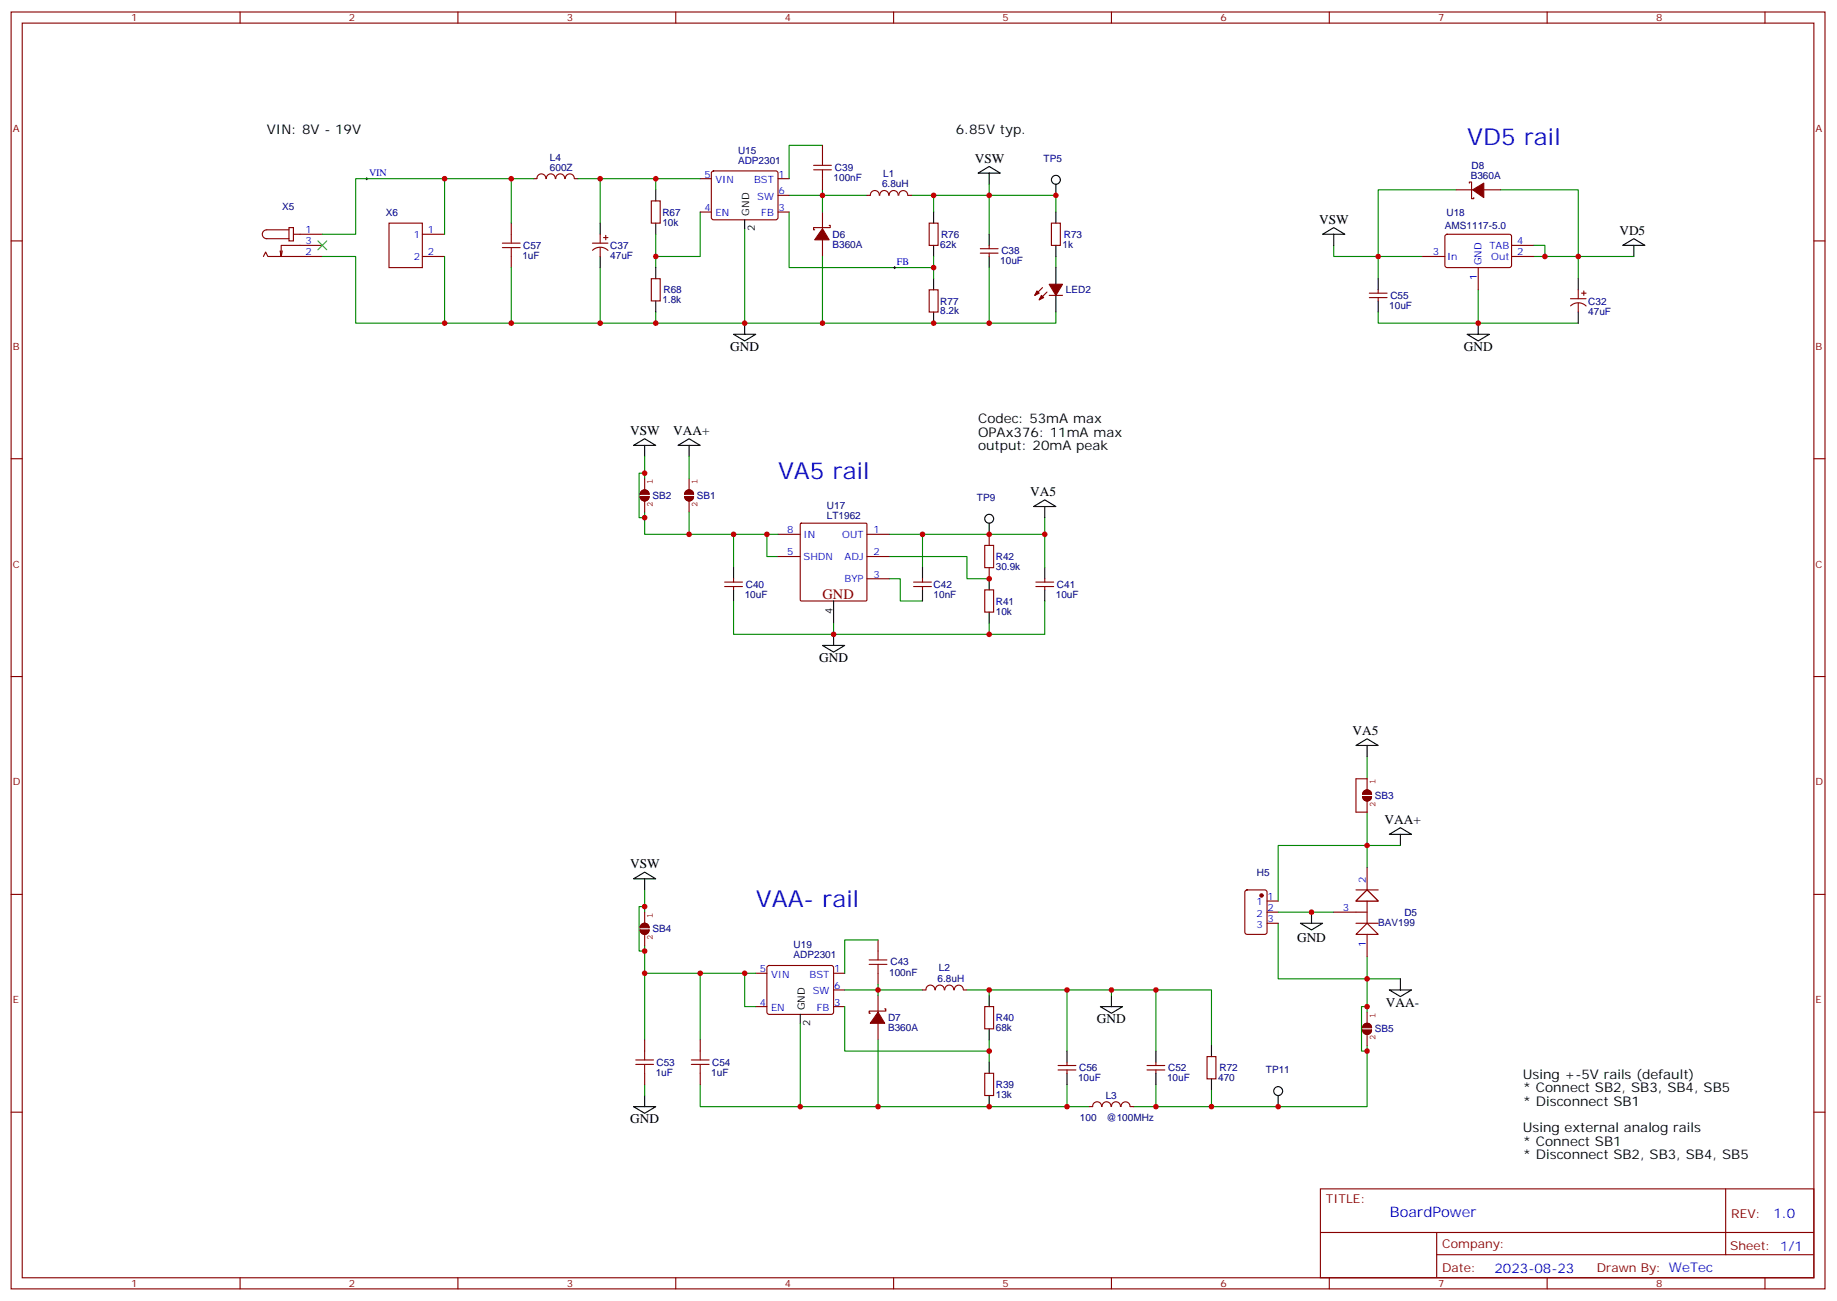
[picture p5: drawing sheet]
<svg xmlns="http://www.w3.org/2000/svg" width="583mm" height="413mm" viewBox="0 0 583 413" stroke-linecap="round" stroke-linejoin="round" font-family="sans-serif">
<g fill="none" stroke="#870000" stroke-width=".35">
<path d="M3.5 3.8h575.8v405.4h-575.8zM7.1 7.3h568.6v398.3h-568.6zM76.2 3.8v3.5M145.3 3.8v3.5M214.5 3.8v3.5M283.6 3.8v3.5M352.8 3.8v3.5M421.9 3.8v3.5M491.1 3.8v3.5M560.2 3.8v3.5M222.2 56.7h3.6M226 54.5l.5-.2h19.7l.5 .2 .2 .5v14.3l-.7 .5-20-.1-.4-.6v-14.1z"/>
<path d="M246.9 56.7h3.6M261.1 46.1v3.6M261.1 56.7v3.6M3.5 76.5h3.6M89.6 79.7l-.3 1.7M91.7 72.2h1.4v4.3h-1.4zM91.7 73h-7a1.41 1.41 0 0 0-1.4 1.4 1.41 1.41 0 0 0 1.4 1.4h7M93.1 74.4h9.2M102.3 77.9h-13v3.5l-.4-1.7M123.5 70.8h10.6v14.1h-10.6zM134.1 74.4h7M206.7 63.8h2.8v7h-2.8z"/>
<path d="M222.2 67.3h3.6M246.9 67.3h3.6M246.9 62h3.6M261.1 67.3v5.3M261.1 76.1v5.3M263.2 71.5h.3v.7h-5.3v.8h.4M275.2 62h1M276.3 62a1.41 1.41 0 0 1 1.4-1.5 1.41 1.41 0 0 1 1.4 1.5M279.3 62a1.41 1.41 0 0 1 1.4-1.5 1.41 1.41 0 0 1 1.4 1.5M282.2 62a1.41 1.41 0 0 1 1.5-1.5 1.41 1.41 0 0 1 1.4 1.5M285.3 62a1.41 1.41 0 0 1 1.4-1.5 1.41 1.41 0 0 1 1.4 1.5M288.2 62h1.1"/>
<path d="M294.9 70.8h2.8v7.1h-2.8zM311.1 79h5.7M314 77.9v1.1M575.7 76.5h3.6M83.6 81.4l.7-1.4 .7 1.4h17.3M134.1 81.4h7M206.7 88.5h2.8v7h-2.8zM294.9 92h2.8v7.1h-2.8zM311.1 80.4h5.7M314 80.4v1M3.5 145.6h3.6M575.7 145.6h3.6"/>
<path d="M246.9 169.6h7.1M246.9 176.7h7.1M254.1 166.3l.3-.2h20.4l.3 .2 .1 24.1-.2 .3-20.6 .1-.4-.2zM275.2 169.6h7M275.2 176.7h7M314 169.6v3.5M230 184.8h5.7M230 186.2h5.7M232.8 183.7v1.1M232.8 186.2v1.1M275.2 183.7h7M290 184.8h5.6"/>
<path d="M290 186.2h5.6M292.8 183.7v1.1M292.8 186.2v1.1M312.6 187.3h2.8v7h-2.8zM314 180.2v3.5M328.8 184.8h5.6M328.8 186.2h5.6M331.6 183.7v1.1M331.6 186.2v1.1M3.5 214.8h3.6M575.7 214.8h3.6M3.5 283.9h3.6"/>
<path d="M278.7 298.4v3.5M395.3 282.7l.5-.2h5.7l.6 .4 .1 13-.5 .7h-5.9l-.6-.4-.1-13zM402.2 286h3.5M402.2 289.6h3.5M402.2 293.1h3.5M575.7 283.9h3.6M239.9 309h3.5M239.9 319.5h3.5M243.7 306.7l.4-.2h19.8l.5 .2 .2 .5-.1 14.4-.6 .4-20.1-.1-.4-.6v-14.1zM264.6 309h3.5M264.6 319.5h3.5M264.6 314.3h3.5"/>
<path d="M278.7 309v3.5M278.7 316v5.3M292.8 314.3h1.1M293.9 314.2a1.41 1.41 0 0 1 1.4-1.5 1.41 1.41 0 0 1 1.4 1.5M296.9 314.2a1.41 1.41 0 0 1 1.4-1.5 1.41 1.41 0 0 1 1.4 1.5M299.9 314.2a1.41 1.41 0 0 1 1.4-1.5 1.41 1.41 0 0 1 1.4 1.5M302.9 314.2a1.41 1.41 0 0 1 1.4-1.5 1.41 1.41 0 0 1 1.4 1.5M305.9 314.3h1M312.6 319.5h2.8v7.1h-2.8zM204.6 330.1v3.6M222.2 330.1v3.6M278.7 324.8v5.3"/>
<path d="M280.8 320.3h.4v.7h-5.3v.7h.3M335.8 339.7h5.7M335.8 338.2h5.7M338.7 337.2v1M338.7 339.7v1M364.1 339.7h5.6M364.1 338.2h5.6M366.9 337.2v1M366.9 339.7v1M3.5 353.1h3.6M204.6 340.7v3.5M222.2 340.7v3.5"/>
<path d="M312.6 340.7h2.8v7.1h-2.8zM575.7 353.1h3.6M419.1 377.4h156.6v28.2h-156.6zM547.7 377.4v20.9M419.1 391.2h156.5M456 398.3h119.6M456 391.2v14.2M76.2 405.6v3.6M145.3 405.6v3.6M214.5 405.6v3.6M283.6 405.6v3.6M352.8 405.6v3.6"/>
<path d="M421.9 405.6v3.6M491.1 405.6v3.6M560.2 405.6v3.6"/>
</g>
<g fill="none" stroke="#008700" stroke-width=".35">
<path d="M162.3 56.7h-49.4v17.7h-10.6M190.5 56.7v14.1M208.1 56.7v3.6M261.1 46.1h-10.6v10.6M208.1 74.4v10.5M222.2 67.3v14.1h-14.1M236.4 72.6v30M250.5 67.3v17.6h45.8M250.5 62h24.7M261.1 60.3v7M289.3 62h24.7v12.4M296.3 62v5.3"/>
<path d="M102.3 81.4h10.6v21.2h28.2M141.1 81.4v21.2M190.5 84.9v17.7M208.1 99.1v3.5M261.1 81.4v21.2M296.3 81.4v7.1M335.1 99.1v3.5h-194M218.7 144.9v7.1M218.7 162.6v7M232.8 169.6v10.6M243.4 169.6v7.1h3.5M282.2 176.7h24.7v7h7.1"/>
<path d="M282.2 169.6h49.4M292.8 169.6v10.6M331.6 164.3v15.9M232.8 190.8v10.6h98.8v-10.6M282.2 183.7h3.6v7.1h7M433.9 240.2v7M433.9 257.8v10.6h10.6M433.9 275.4v-7h-28.2v17.6M278.7 298.4h-10.6v10.6M405.7 293.1v17.6h38.8M405.7 289.6h10.6M204.6 309v21.1"/>
<path d="M222.2 309v21.1M268.1 319.5v14.2h45.9M268.1 314.3h24.7M278.7 312.5v3.5M306.9 314.3h60v19.4M314 314.3v1.7M338.7 314.3v19.4M352.8 314.3v1.7M433.9 303.7v17.6M254 324.8v26.5M278.7 330.1v21.2M314 330.1v7.1"/>
<path d="M433.9 331.9v19.4h-74.1M204.6 344.2v3.6M222.2 344.2v7.1h123.5M338.7 344.2v7.1M366.9 344.2v7.1"/>
</g>
<g fill="none" stroke="#000" stroke-width=".35">
<path d="M208.1 60.3v3.5M208.1 70.8v3.6M236.4 69.8v2.8M296.3 67.3v3.5M296.3 77.9v3.5M314 74.4v3.5M208.1 84.9v3.6M208.1 95.5v3.6M296.3 88.5v3.5M296.3 99.1v3.5M314 81.4v3.5M232.8 106.1h7.1l-3.5 2.1z"/>
<path d="M236.4 102.6v3.5M215.2 141.4l3.5-2.1 3.5 2.1zM218.7 141.4v3.5M232.8 180.2v3.5M232.8 187.3v3.5M264.6 190.8v7M292.8 180.2v3.5M292.8 187.3v3.5M314 183.7v3.6M314 194.3v3.5M331.6 180.2v3.5M331.6 187.3v3.5"/>
<path d="M261.1 204.9h7l-3.5 2.1zM264.6 201.4v3.5M441 264.9l3.5-2.2 3.5 2.2zM444.5 264.9v3.5M412.7 293.1h7.1l-3.5 2.1zM416.3 289.6v3.5M314 316v3.5M349.2 319.5h7.1l-3.5 2.2zM352.8 316v3.5M441 314.3h7l-3.5 2.1zM444.5 310.7v3.6M254 322v2.8"/>
<path d="M314 326.6v3.5M314 337.2v3.5M338.7 333.7v3.5M366.9 333.7v3.5M201.1 351.3h7l-3.5 2.1zM204.6 347.8v3.5M314 347.8v3.5M338.7 340.7v3.5M366.9 340.7v3.5"/>
</g>
<g fill="none" stroke="#a10000" stroke-width=".35">
<path d="M258.2 53.9h5.7M258.2 52.5h5.7M261.1 49.7v2.8M261.1 53.9v2.8M312.6 173.1h2.8v7.1h-2.8zM275.9 306.1h5.6M275.9 304.7h5.6M278.7 301.9v2.8M278.7 306.1v2.9M201.8 336.5h5.6M201.8 337.9h5.6M204.6 333.7v2.8"/>
<path d="M204.6 337.9v2.8M219.4 336.5h5.7M219.4 337.9h5.7M222.2 333.7v2.8M222.2 337.9v2.8"/>
</g>
<g fill="#850000" stroke="#850000" stroke-width=".35">
<path d="M217.9 155.8a1.41 1.41 0 0 1 1.5-.1 1.41 1.41 0 0 1 .7 1.2h-2.8z"/>
<path d="M217.3 157.6h2.8a1.41 1.41 0 0 1-1.4 1.4 1.41 1.41 0 0 1-1.4-1.4z"/>
</g>
<path d="M217.3 157.6h2.8a1.41 1.41 0 0 1-1.4 1.4 1.41 1.41 0 0 1-1.4-1.4zM217.9 155.8a1.41 1.41 0 0 1 1.5-.1 1.41 1.41 0 0 1 .7 1.2h-2.8zM218.7 152v3.5M218.7 159v3.6" fill="none" stroke="#850000" stroke-width=".35"/>
<g fill="#870000" stroke="#870000" stroke-width=".35">
<path d="M261.1 72.6l2.1 3.5h-4.6z"/>
<path d="M278.7 321.3l2.1 3.5h-4.6z"/>
<circle cx="400.4" cy="284.3" r=".53"/>
</g>
<path d="M116.1 56.7h.7M116.4 56.4v.7" fill="none" stroke="#000" stroke-width=".32"/>
<circle cx="314" cy="164.7" r="1.41" fill="#fff" stroke="#000" stroke-width=".35"/>
<path d="M314 166.1v3.5" fill="none" stroke="#000" stroke-width=".35"/>
<circle cx="335.1" cy="57.1" r="1.41" fill="#fff" stroke="#000" stroke-width=".35"/>
<g fill="none" stroke="#000" stroke-width=".35">
<path d="M310.4 55l3.6-2.2 3.5 2.2zM314 55v3.5M335.1 58.5v3.5M335.1 67.3v3.5M335.1 77.9v3.5M419.8 74.4l3.5-2.2 3.6 2.2zM423.3 74.4v3.5M515.1 77.9l3.5-2.1 3.5 2.1zM518.6 77.9v3.5M335.1 84.9v5.3M335.1 93.8v5.3M437.4 88.5v3.5"/>
<path d="M437.4 95.5v3.6M465.7 106.1h7l-3.5 2.1zM469.2 102.6v3.5M201.1 141.4l3.5-2.1 3.5 2.1zM204.6 141.4v3.5M328.1 160.8l3.5-2.1 3.5 2.1zM331.6 160.8v3.5M430.4 236.6l3.5-2.1 3.5 2.1zM433.9 236.6v3.6M201.1 279l3.5-2.1 3.5 2.1zM204.6 279v3.5M384.5 331.9v3.5"/>
<path d="M384.5 342.5v3.5"/>
</g>
<g fill="none" stroke="#008700" stroke-width=".35">
<path d="M141.1 56.7v17.7M169.3 56.7h-7v14.1M183.4 56.7h38.8M314 58.5v3.5h21.1v5.3M462.1 60.3h-24.7v21.1h-14.1v-3.5M476.2 60.3h24.7v28.2M486.8 77.9h3.6v3.5M162.3 84.9v17.7M314 84.9v17.7M335.1 81.4v3.5M437.4 99.1v3.5h63.5M451.6 81.4h-14.2v7.1"/>
<path d="M469.2 92v10.6M486.8 81.4h31.8M264.6 197.8v3.6M314 197.8v3.6M204.6 282.5v7.1M416.3 289.6h7M204.6 300.1v8.9h35.3M236.4 309v10.5h3.5M366.9 314.3h17.6v17.6M384.5 346v5.3"/>
</g>
<g fill="#870000" stroke="#870000" stroke-width=".35">
<path d="M333 90.2h4.3l-2.2 3.6z"/>
<path d="M330.6 93.8l.7 .7-1.5 .7z"/>
<path d="M329.1 92.4l.7 .7-1.4 .7z"/>
<path d="M467.4 60.3l3.6-2.2v4.6z"/>
</g>
<g fill="none" stroke="#870000" stroke-width=".35">
<path d="M169.3 56.7h1.1M170.4 56.7a1.41 1.41 0 0 1 1.4-1.5 1.41 1.41 0 0 1 1.4 1.5M173.4 56.7a1.41 1.41 0 0 1 1.4-1.5 1.41 1.41 0 0 1 1.4 1.5M176.4 56.7a1.41 1.41 0 0 1 1.4-1.5 1.41 1.41 0 0 1 1.4 1.5M179.5 56.7a1.41 1.41 0 0 1 1.4-1.5 1.41 1.41 0 0 1 1.4 1.5M182.4 56.7h1M466.4 58.1v-.3h.7v5.3h.7v-.4M162.3 70.8v3.6M333.7 70.8h2.8v7.1h-2.8zM458.8 74.6l.5-.2h20l.5 .7-.1 9.4-.6 .4h-20.1l-.4-.7v-9.1zM462.1 60.3h5.3M471 60.3h5.2"/>
<path d="M479.8 77.9h7M162.3 81.4v3.5M330.9 91.3l-2.5 2.5M332.3 92.7l-2.5 2.5M333 93.8h4.3M434.6 94.5h5.7M434.6 93.1h5.7M437.4 92v1.1M437.4 94.5v1M451.6 81.4h7M469.2 84.9v7.1M479.8 81.4h7"/>
<path d="M383.1 335.4h2.8v7.1h-2.8zM345.7 351.3h1.1M346.8 351.3a1.41 1.41 0 0 1 1.4-1.5 1.41 1.41 0 0 1 1.4 1.5M349.8 351.3a1.41 1.41 0 0 1 1.4-1.5 1.41 1.41 0 0 1 1.4 1.5M352.8 351.3a1.41 1.41 0 0 1 1.4-1.5 1.41 1.41 0 0 1 1.4 1.5M355.8 351.3a1.41 1.41 0 0 1 1.5-1.5 1.41 1.41 0 0 1 1.4 1.5M358.8 351.3h1"/>
</g>
<path d="M100.9 76.5l2.8 2.8M103.7 76.5l-2.8 2.8" fill="none" stroke="#3c3" stroke-width=".35"/>
<path d="M159.5 77.2h5.6M159.5 78.6h5.6M162.3 74.4v2.8M162.3 78.6v2.8" fill="none" stroke="#a10000" stroke-width=".35"/>
<g fill="#fff" stroke="#870000" stroke-width=".35">
<path d="M430.4 296.6l3.5-3.5 3.5 3.5z"/>
<path d="M430.4 286l3.5-3.5 3.5 3.5z"/>
</g>
<g fill="none" stroke="#870000" stroke-width=".35">
<path d="M188 77.2h5M188.1 79.5a3.5 3.5 0 0 1 4.9 0M190.5 74.4v2.8M190.5 78.6v2.8M191.6 75.4h1.4M192.3 74.7v1.4M498.5 94.8h4.9M498.5 97.1a3.5 3.5 0 0 1 4.9 0M500.9 92v2.8M500.9 96.2v2.9M502 93.1h1.4M502.7 92.4v1.4"/>
<path d="M433.9 275.4v7.1M423.3 289.6h10.6M430.4 293.1h7M430.4 282.5h7M433.9 286v7.1M433.9 296.6v7.1"/>
</g>
<path d="M190.5 70.8v3.6M190.5 81.4v3.5M500.9 88.5v3.5M500.9 99.1v3.5" fill="none" stroke="#000" stroke-width=".35"/>
<path d="M283.6 84.9h.7M284 84.6v.7" fill="none" stroke="#000" stroke-width=".32"/>
<circle cx="405.7" cy="346.4" r="1.41" fill="#fff" stroke="#000" stroke-width=".35"/>
<path d="M405.7 347.8v3.5" fill="none" stroke="#000" stroke-width=".35"/>
<path d="M204.6 150.2h-1.8v14.1h1.8M204.6 144.9v7.1M204.6 162.6v7h42.3M204.6 287.8h-1.8v14.1h1.8M433.9 319.5h-1.7v14.2h1.7" fill="none" stroke="#008700" stroke-width=".35"/>
<g fill="#850000" stroke="#850000" stroke-width=".35">
<path d="M203.8 293.4a1.41 1.41 0 0 1 1.4-.2 1.41 1.41 0 0 1 .8 1.3h-2.8z"/>
<path d="M203.2 295.2h2.8a1.41 1.41 0 0 1-1.4 1.4 1.41 1.41 0 0 1-1.4-1.4z"/>
<path d="M432.8 325.4a1.41 1.41 0 0 1 1.6-.5 1.41 1.41 0 0 1 .9 1.3h-2.8z"/>
<path d="M432.5 327h2.8a1.41 1.41 0 0 1-1.4 1.4 1.41 1.41 0 0 1-1.4-1.4z"/>
<path d="M203.8 155.8a1.41 1.41 0 0 1 1.4-.1 1.41 1.41 0 0 1 .8 1.2h-2.8z"/>
<path d="M203.2 157.6h2.8a1.41 1.41 0 0 1-1.4 1.4 1.41 1.41 0 0 1-1.4-1.4z"/>
<path d="M432.8 251.3a1.41 1.41 0 0 1 1.6-.5 1.41 1.41 0 0 1 .9 1.4h-2.8z"/>
<path d="M432.5 252.9h2.8a1.41 1.41 0 0 1-1.4 1.4 1.41 1.41 0 0 1-1.4-1.4z"/>
</g>
<g fill="none" stroke="#850000" stroke-width=".35">
<path d="M203.2 157.6h2.8a1.41 1.41 0 0 1-1.4 1.4 1.41 1.41 0 0 1-1.4-1.4zM203.8 155.8a1.41 1.41 0 0 1 1.4-.1 1.41 1.41 0 0 1 .8 1.2h-2.8zM204.6 152v3.5M204.6 159v3.6M432.5 252.9h2.8a1.41 1.41 0 0 1-1.4 1.4 1.41 1.41 0 0 1-1.4-1.4zM432.8 251.3a1.41 1.41 0 0 1 1.6-.5 1.41 1.41 0 0 1 .9 1.4h-2.8zM433.9 247.2v3.6M433.9 254.3v3.5M203.2 295.2h2.8a1.41 1.41 0 0 1-1.4 1.4 1.41 1.41 0 0 1-1.4-1.4zM203.8 293.4a1.41 1.41 0 0 1 1.4-.2 1.41 1.41 0 0 1 .8 1.3h-2.8zM204.6 289.6v3.5M204.6 296.6v3.5"/>
<path d="M432.5 327h2.8a1.41 1.41 0 0 1-1.4 1.4 1.41 1.41 0 0 1-1.4-1.4zM432.8 325.4a1.41 1.41 0 0 1 1.6-.5 1.41 1.41 0 0 1 .9 1.3h-2.8zM433.9 321.3v3.5M433.9 328.4v3.5"/>
</g>
<path d="M430.4 247.2v10.6" fill="none" stroke="#900" stroke-width=".35"/>
<g fill="#c00">
<circle cx="314" cy="183.7" r=".88"/>
<circle cx="314" cy="169.6" r=".88"/>
<circle cx="243.4" cy="169.6" r=".88"/>
<circle cx="433.9" cy="310.7" r=".88"/>
<circle cx="190.5" cy="56.7" r=".88"/>
<circle cx="261.1" cy="62" r=".88"/>
<circle cx="208.1" cy="56.7" r=".88"/>
<circle cx="208.1" cy="81.4" r=".88"/>
<circle cx="232.8" cy="169.6" r=".88"/>
<circle cx="278.7" cy="314.3" r=".88"/>
<circle cx="296.3" cy="84.9" r=".88"/>
<circle cx="222.3" cy="309" r=".88"/>
<circle cx="314" cy="333.7" r=".88"/>
<circle cx="338.7" cy="314.3" r=".88"/>
<circle cx="314" cy="314.3" r=".88"/>
<circle cx="352.8" cy="314.3" r=".88"/>
<circle cx="204.6" cy="309" r=".88"/>
<circle cx="314" cy="351.3" r=".88"/>
<circle cx="278.7" cy="351.3" r=".88"/>
<circle cx="254" cy="351.3" r=".88"/>
<circle cx="338.7" cy="351.3" r=".88"/>
<circle cx="366.9" cy="351.3" r=".88"/>
<circle cx="236.4" cy="102.6" r=".88"/>
<circle cx="261.1" cy="102.6" r=".88"/>
<circle cx="190.5" cy="102.6" r=".88"/>
<circle cx="208.1" cy="102.6" r=".88"/>
<circle cx="296.3" cy="102.6" r=".88"/>
<circle cx="433.9" cy="268.4" r=".88"/>
<circle cx="384.5" cy="351.3" r=".88"/>
<circle cx="366.9" cy="314.3" r=".88"/>
<circle cx="314" cy="102.6" r=".88"/>
<circle cx="236.4" cy="309" r=".88"/>
<circle cx="469.2" cy="102.6" r=".88"/>
<circle cx="500.9" cy="81.4" r=".88"/>
<circle cx="437.4" cy="81.4" r=".88"/>
<circle cx="162.3" cy="102.6" r=".88"/>
<circle cx="296.3" cy="62" r=".88"/>
<circle cx="335.1" cy="62" r=".88"/>
<circle cx="314" cy="62" r=".88"/>
<circle cx="331.6" cy="169.6" r=".88"/>
<circle cx="292.8" cy="169.6" r=".88"/>
<circle cx="314" cy="201.4" r=".88"/>
<circle cx="264.6" cy="201.4" r=".88"/>
<circle cx="416.3" cy="289.6" r=".88"/>
<circle cx="141.1" cy="102.6" r=".88"/>
<circle cx="141.1" cy="56.7" r=".88"/>
<circle cx="162.3" cy="56.7" r=".88"/>
<circle cx="218.7" cy="169.6" r=".88"/>
<circle cx="490.4" cy="81.4" r=".88"/>
<circle cx="405.7" cy="351.3" r=".88"/>
<circle cx="204.6" cy="150.2" r=".88"/>
<circle cx="204.6" cy="164.3" r=".88"/>
<circle cx="433.9" cy="319.5" r=".88"/>
<circle cx="433.9" cy="333.7" r=".88"/>
<circle cx="204.6" cy="287.8" r=".88"/>
<circle cx="204.6" cy="301.9" r=".88"/>
</g>
<path d="M430.4 247.2h3.5M430.4 257.8h3.5" fill="none" stroke="#900" stroke-width=".35"/>
<g font-size="7.4" fill="#00f">
<text x="465.7" y="46.1">VD5 rail</text>
<text x="246.9" y="152">VA5 rail</text>
<text x="239.9" y="287.8">VAA- rail</text>
</g>
<text font-size="4.6" fill="#800" x="261.1" y="190.1">GND</text>
<text font-size="4.6" fill="#00f" x="441.2" y="386.4">BoardPower</text>
<g font-size="4.2">
<text x="84.7" y="42.6">VIN: 8V - 19V</text>
<text x="303.4" y="42.6">6.85V typ.</text>
<text x="309.4" y="51.7">VSW</text>
<text x="418.7" y="71.1">VSW</text>
<text x="514" y="74.5">VD5</text>
<text x="231.8" y="111.4">GND</text>
<text x="464.6" y="111.4">GND</text>
<text x="310.4" y="134.3">Codec: 53mA max</text>
<text x="200" y="138.1">VSW</text>
<text x="213.7" y="138.1">VAA+</text>
<text x="310.4" y="138.6">OPAx376: 11mA max</text>
<text x="310.4" y="142.8">output: 20mA peak</text>
<text x="327" y="157.4">VA5</text>
<text x="260" y="210.2">GND</text>
<text x="429.3" y="233.3">VA5</text>
<text x="439.5" y="261.6">VAA+</text>
<text x="200" y="275.7">VSW</text>
<text x="411.7" y="299.2">GND</text>
<text x="439.9" y="319.5">VAA-</text>
<text x="348.2" y="324.8">GND</text>
<text x="483.3" y="342.5">Using +-5V rails (default)</text>
<text x="483.3" y="346.7">* Connect SB2, SB3, SB4, SB5</text>
<text x="483.3" y="350.9">* Disconnect SB1</text>
<text x="200" y="356.6">GND</text>
<text x="483.3" y="359.4">Using external analog rails</text>
<text x="483.3" y="363.6">* Connect SB1</text>
<text x="483.3" y="367.9">* Disconnect SB2, SB3, SB4, SB5</text>
</g>
<g font-size="4.2" fill="#00f">
<text x="562.9" y="386.7">1.0</text>
<text x="474.4" y="404">2023-08-23</text>
</g>
<g font-size="3.9" fill="#800">
<text x="420.9" y="382">TITLE:</text>
<text x="549.5" y="386.7">REV:</text>
<text x="457.8" y="396.2">Company:</text>
<text x="549.1" y="396.8">Sheet: 1/1</text>
<text x="457.8" y="403.9">Date:</text>
<text x="506.8" y="403.9">Drawn By: WeTec</text>
</g>
<g font-size="3.2" fill="#800">
<text x="41.6" y="6.8">1</text>
<text x="110.8" y="6.8">2</text>
<text x="179.9" y="6.8">3</text>
<text x="249.1" y="6.8">4</text>
<text x="318.2" y="6.8">5</text>
<text x="387.3" y="6.8">6</text>
<text x="456.5" y="6.8">7</text>
<text x="525.6" y="6.8">8</text>
<text x="4.1" y="41.9">A</text>
<text x="576.3" y="41.9">A</text>
<text x="4.1" y="111.1">B</text>
<text x="576.3" y="111.1">B</text>
<text x="4.1" y="180.2">C</text>
<text x="576.3" y="180.2">C</text>
<text x="4.1" y="249.3">D</text>
<text x="576.3" y="249.3">D</text>
<text x="4.1" y="318.5">E</text>
<text x="576.3" y="318.5">E</text>
<text x="41.6" y="408.6">1</text>
<text x="110.8" y="408.6">2</text>
<text x="179.9" y="408.6">3</text>
<text x="249.1" y="408.6">4</text>
<text x="318.2" y="408.6">5</text>
<text x="387.3" y="408.6">6</text>
<text x="456.5" y="408.6">7</text>
<text x="525.6" y="408.6">8</text>
</g>
<g font-size="3.2" fill="#000080">
<text x="174.6" y="51">L4</text>
<text x="234.3" y="52">ADP2301</text>
<text x="234.3" y="48.8">U15</text>
<text x="331.3" y="51.4">TP5</text>
<text x="467.1" y="53.5">D8</text>
<text x="174.6" y="54.1">600Z</text>
<text x="264.6" y="57.5">100nF</text>
<text x="265" y="54.2">C39</text>
<text x="280" y="59.4">6.8uH</text>
<text x="280.4" y="56.1">L1</text>
<text x="466.8" y="56.7">B360A</text>
<text x="89.6" y="66.6">X5</text>
<text x="122.4" y="68.5">X6</text>
<text x="210.3" y="71.6">10k</text>
<text x="210.3" y="68.5">R67</text>
<text x="459.1" y="68.5">U18</text>
<text x="264.2" y="75.5">D6</text>
<text x="298.7" y="75.5">R76</text>
<text x="337.7" y="75.4">R73</text>
<text x="458.6" y="72.6">AMS1117-5.0</text>
<text x="165.8" y="82.3">1uF</text>
<text x="166.1" y="79">C57</text>
<text x="193.7" y="82.2">47uF</text>
<text x="193.7" y="79">C37</text>
<text x="264.2" y="78.7">B360A</text>
<text x="298.4" y="78.7">62k</text>
<text x="317.5" y="83.9">10uF</text>
<text x="317.9" y="80.7">C38</text>
<text x="337.3" y="78.7">1k</text>
<text x="210.6" y="93.1">R68</text>
<text x="338.3" y="93.1">LED2</text>
<text x="441.3" y="94.8">C55</text>
<text x="210.3" y="96.2">1.8k</text>
<text x="298.4" y="99.8">8.2k</text>
<text x="298.4" y="96.7">R77</text>
<text x="441" y="98">10uF</text>
<text x="504.1" y="99.9">47uF</text>
<text x="504.1" y="96.7">C32</text>
<text x="207.1" y="158.3">SB2</text>
<text x="221.2" y="158.3">SB1</text>
<text x="262.5" y="161.7">U17</text>
<text x="310.1" y="159">TP9</text>
<text x="262.5" y="164.9">LT1962</text>
<text x="316.1" y="177.8">R42</text>
<text x="316.1" y="181">30.9k</text>
<text x="236.4" y="189.7">10uF</text>
<text x="236.7" y="186.5">C40</text>
<text x="296.3" y="189.8">10nF</text>
<text x="296.3" y="186.6">C42</text>
<text x="316.1" y="192">R41</text>
<text x="335.1" y="189.7">10uF</text>
<text x="335.5" y="186.5">C41</text>
<text x="316.1" y="195.1">10k</text>
<text x="436.4" y="253.6">SB3</text>
<text x="399" y="278.2">H5</text>
<text x="437.4" y="293.9">BAV199</text>
<text x="445.8" y="290.7">D5</text>
<text x="207.1" y="295.9">SB4</text>
<text x="251.9" y="304.2">ADP2301</text>
<text x="251.9" y="301">U19</text>
<text x="282.2" y="309.8">100nF</text>
<text x="282.6" y="306.5">C43</text>
<text x="297.6" y="311.7">6.8uH</text>
<text x="298" y="308.4">L2</text>
<text x="281.9" y="327.4">B360A</text>
<text x="281.9" y="324.2">D7</text>
<text x="316.1" y="327.4">68k</text>
<text x="316.1" y="324.2">R40</text>
<text x="436.4" y="327.7">SB5</text>
<text x="208.1" y="341.5">1uF</text>
<text x="208.4" y="338.3">C53</text>
<text x="225.8" y="341.5">1uF</text>
<text x="226" y="338.3">C54</text>
<text x="342.5" y="340">C56</text>
<text x="370.8" y="340">C52</text>
<text x="387.1" y="340">R72</text>
<text x="401.8" y="340.7">TP11</text>
<text x="316.1" y="345.4">R39</text>
<text x="342.2" y="343.2">10uF</text>
<text x="370.4" y="343.2">10uF</text>
<text x="386.6" y="343.3">470</text>
<text x="316.1" y="348.6">13k</text>
<text x="350.9" y="348.9">L3</text>
<text x="342.8" y="356">100</text>
<text x="351.2" y="356">@100MHz</text>
</g>
<g font-size="3.2" fill="#00f">
<text x="117.1" y="55.8">VIN</text>
<text x="223.6" y="56.4">5</text>
<text x="227.1" y="58.1">VIN</text>
<text x="239.3" y="58.1">BST</text>
<text x="247.1" y="56.4">1</text>
<text x="240.3" y="63.4">SW</text>
<text x="247.1" y="61.7">6</text>
<text x="223.6" y="67">4</text>
<text x="227.1" y="68.7">EN</text>
<text x="241.6" y="68.7">FB</text>
<text x="247.1" y="67">3</text>
<text x="97" y="74">1</text>
<text x="97" y="77.5">3</text>
<text x="131.3" y="75.4">1</text>
<text x="135.8" y="74">1</text>
<text x="481.5" y="77.5">4</text>
<text x="97" y="81.1">2</text>
<text x="131.3" y="82.5">2</text>
<text x="135.8" y="81.1">2</text>
<text x="454.8" y="81.1">3</text>
<text x="459.3" y="82.5">In</text>
<text x="472.8" y="79">TAB</text>
<text x="473.3" y="82.5">Out</text>
<text x="481.5" y="81.1">2</text>
<text x="284.7" y="84.1">FB</text>
<text x="468.8" y="88.7" transform="rotate(-90 468.8 88.7)">1</text>
<text x="470.3" y="84.2" transform="rotate(-90 470.3 84.2)">GND</text>
<text x="249.9" y="169.3">8</text>
<text x="255.1" y="170.7">IN</text>
<text x="267.3" y="170.7">OUT</text>
<text x="277.3" y="169.3">1</text>
<text x="249.9" y="176.3">5</text>
<text x="255.1" y="177.7">SHDN</text>
<text x="268.1" y="177.7">ADJ</text>
<text x="277.3" y="176.3">2</text>
<text x="268.1" y="184.8">BYP</text>
<text x="277.3" y="183.4">3</text>
<text x="433.6" y="280.4" transform="rotate(-90 433.6 280.4)">2</text>
<text x="398.8" y="287.4">1</text>
<text x="402.3" y="285.7">1</text>
<text x="398.8" y="291">2</text>
<text x="402.3" y="289.2">2</text>
<text x="402.3" y="292.7">3</text>
<text x="426.3" y="289.2">3</text>
<text x="398.8" y="294.5">3</text>
<text x="433.6" y="300.7" transform="rotate(-90 433.6 300.7)">1</text>
<text x="241.2" y="308.6">5</text>
<text x="244.7" y="310.4">VIN</text>
<text x="257" y="310.4">BST</text>
<text x="264.8" y="308.6">1</text>
<text x="258" y="315.7">SW</text>
<text x="264.8" y="313.9">6</text>
<text x="241.2" y="319.2">4</text>
<text x="244.7" y="321">EN</text>
<text x="259.3" y="321">FB</text>
<text x="264.8" y="319.2">3</text>
</g>
<g font-size="3.2">
<text x="237.8" y="68.5" transform="rotate(-90 237.8 68.5)">GND</text>
<text x="239.5" y="73.4" transform="rotate(-90 239.5 73.4)">2</text>
<text x="264.2" y="194.9" transform="rotate(-90 264.2 194.9)">4</text>
<text x="255.4" y="320.7" transform="rotate(-90 255.4 320.7)">GND</text>
<text x="257.2" y="325.6" transform="rotate(-90 257.2 325.6)">2</text>
</g>
<g font-size="2.8" fill="#840000">
<text x="207.3" y="153.7" transform="rotate(-90 207.3 153.7)">1</text>
<text x="221.4" y="153.7" transform="rotate(-90 221.4 153.7)">1</text>
<text x="207.3" y="160.8" transform="rotate(-90 207.3 160.8)">2</text>
<text x="221.4" y="160.8" transform="rotate(-90 221.4 160.8)">2</text>
<text x="436.6" y="249" transform="rotate(-90 436.6 249)">1</text>
<text x="436.6" y="256" transform="rotate(-90 436.6 256)">2</text>
<text x="207.3" y="291.3" transform="rotate(-90 207.3 291.3)">1</text>
<text x="207.3" y="298.4" transform="rotate(-90 207.3 298.4)">2</text>
<text x="436.6" y="323.1" transform="rotate(-90 436.6 323.1)">1</text>
<text x="436.6" y="330.1" transform="rotate(-90 436.6 330.1)">2</text>
</g>
</svg>
